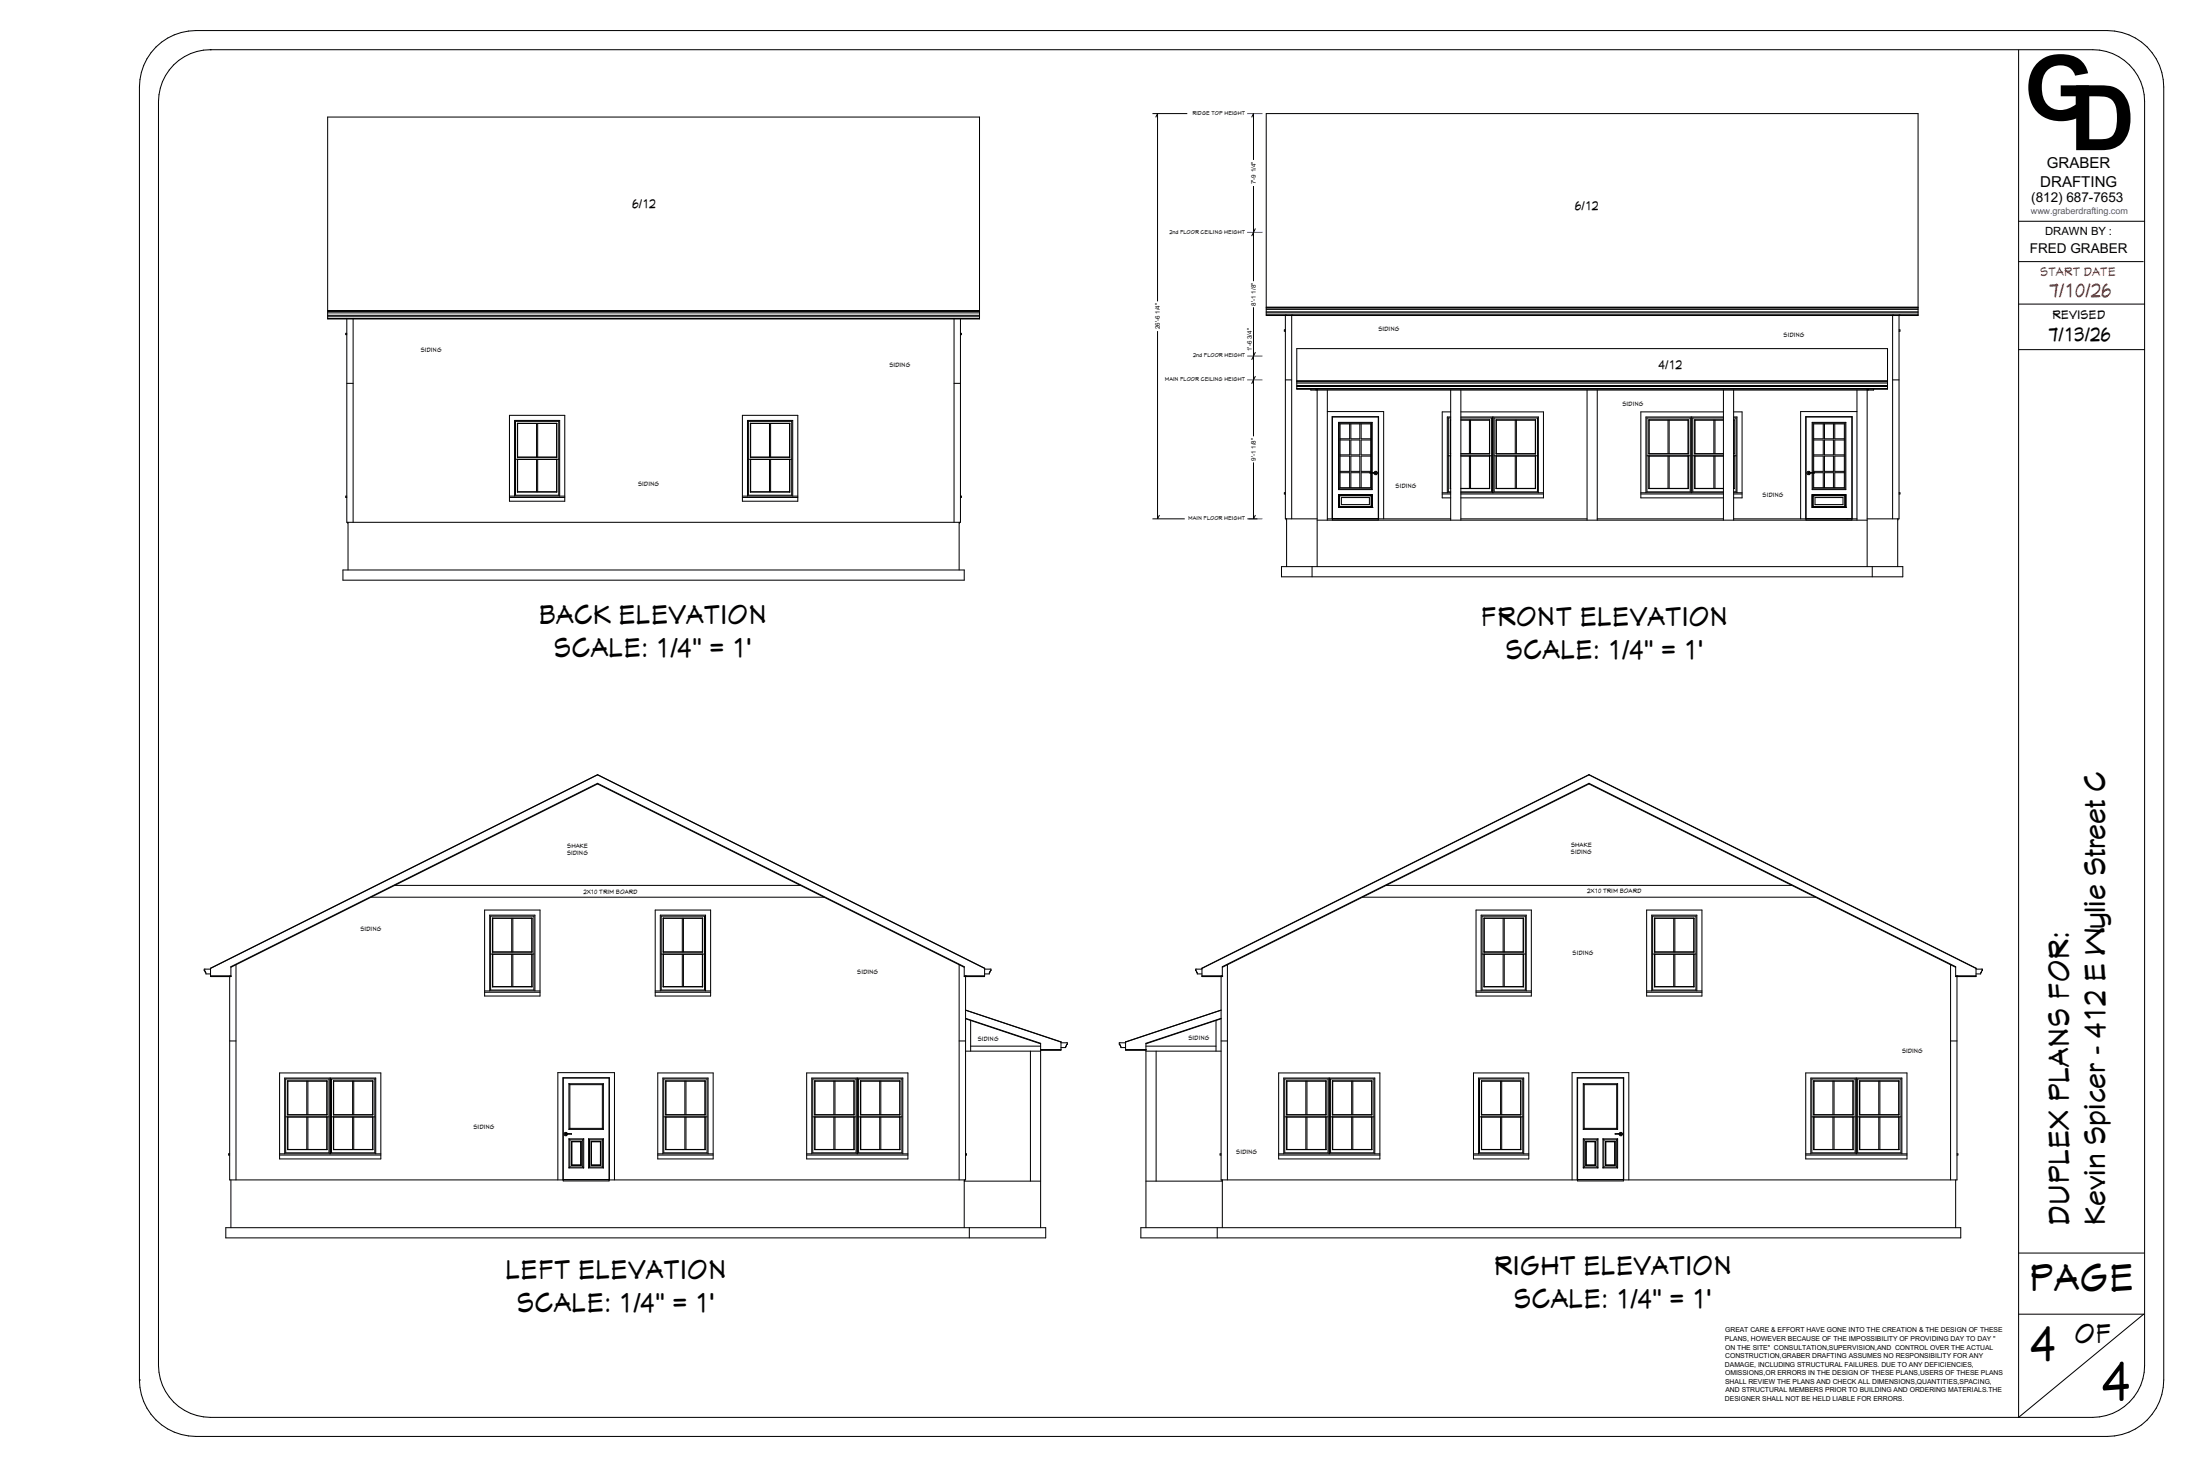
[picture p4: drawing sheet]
<svg xmlns="http://www.w3.org/2000/svg" width="914mm" height="610mm" viewBox="0 0 914 610" stroke-linecap="round" stroke-linejoin="round" font-family="sans-serif">
<g fill="none" stroke="#000" stroke-width=".42">
<path d="M64.8 19.6a23.5 23.5 0 0 1 16.6-6.9h794.5a23.4 23.4 0 0 1 23.4 23.5v537.2a23.4 23.4 0 0 1-23.4 23.5h-794.5a23.4 23.4 0 0 1-23.4-23.5v-537.2a23.5 23.5 0 0 1 6.8-16.6zM72.2 27a21.4 21.4 0 0 1 15.2-6.3h782.5a21.5 21.5 0 0 1 21.5 21.5v525.2a21.6 21.6 0 0 1-21.5 21.6h-782.5a21.6 21.6 0 0 1-21.5-21.6v-525.2a21.7 21.7 0 0 1 6.3-15.2zM839 20.8v568.2l52-42.9h-52M136.2 48.6h270.9v83.9h-270.9zM479 47.2h14.5M480.4 48.8l.7-1.6v78M520.2 48.8l.8-1.6v19.3M526.3 47.2h270.9v83.9h-270.9zM521 77.3v39.5M521.8 95l-1.6 3.1M839 91.9h52.4M839 108.7h51.8"/>
<path d="M136.2 130h270.9M136.2 131.4h270.9M136.2 129.1h270.9M136.2 129.4h270.9M136.2 132.3h270.9M136.2 131h270.9M144.1 132.5v84.5h255.1v-84.5M144.1 132.3h.1M144.1 138.5h-.4v.6h.4M146.8 132.3h.1M146.8 132.5v84.5M396.5 132.3h.1"/>
<path d="M396.5 132.5v84.5M399.2 138.5h.4v.6h-.4M399.2 132.3h.1M481.1 137.6v78l.8-1.6M521 127.7v53.6M526.3 130.9h270.9M526.3 129.6h270.9M526.3 127.7h270.9M526.3 128.6h270.9M526.3 130h270.9M526.3 128h270.9M534.2 131.1v84.5h13.3"/>
<path d="M534.2 137.1h-.4v.5h.4M536.9 131.1v84.5M786.6 131.1v84.5M789.3 131.1v84.5h-13.2M789.3 137.1h.4v.5h-.4M839 126.4h52.4M144.1 159.3h2.7M396.5 159.3h2.7M521.8 146.3l-1.6 3.2M521.8 156.3l-1.6 3.2M534.2 157.9h2.7M539 158.3h245.5"/>
<path d="M539 158.6h245.5M539 159.2h245.5M786.6 157.9h2.7M839 145.3h52.4M211.8 172.6h22.9v35.7h-22.9zM214.2 175.1h18v30.7h-18zM215.1 175.9l16.3 .1M215.1 175.9h16.3M215.1 175.9v14.1M223 176v13.9M223.5 176v13.9M231.4 176v13.9"/>
<path d="M231.4 175.9v14.1M231.4 175.9v.1M308.6 172.6h23v35.7h-23zM311.1 175.1h18v30.7h-18zM311.9 175.9v14.1M311.9 175.9h16.4M311.9 175.9l.1 .1M312 176v13.9M312 176h16.2M319.8 176v13.9M320.3 176v13.9M328.2 176v13.9"/>
<path d="M328.3 175.9v14.1M328.3 175.9l-.1 .1M539 160.6h245.5M539 160.2h245.5M539 161.5v.2h245.5v-16.8h-245.5v16.6h245.5M544.8 161.7v.4h233.9v-.4M546.9 161.7v.4M547.4 161.7v.4M547.5 161.7v73.8M551.7 171h23.4v44.6M551.7 162.1v54.1M553.8 173.3h19.1v42.8h-19.1z"/>
<path d="M561 176.1v6.2h-4M561.5 176.1v6.2h3.7v-6.2M565.7 176.1v6.2h4M602.8 174.5h.2M602.8 174.5v14.1M602.8 174.5l.1 .1M602.9 174.6h.1M602.9 174.6v13.9M603 171.2h-3.6v35.7h3.6M603 173.7h-1v30.7h1M603 173.3h-1.4v31.5M603 162.1v54.1"/>
<path d="M607.2 171.2h34.3v35.7h-34.3M607.2 173.3h32.2v31.5M607.2 173.7h12.8v30.7h-12.8M607.2 174.5h12M607.2 174.6h11.9M607.2 162.1v54.1M610.7 174.6v13.9M611.2 174.6v13.9M619.1 174.6v13.9M619.2 174.5v14.1M619.2 174.5l-.1 .1M620.4 173.3v31.5"/>
<path d="M620.6 173.3v31.5M621 173.7h18v30.7h-18zM621.8 174.5h16.4M621.8 174.5v14.1M621.8 174.5l.1 .1M621.9 174.6h16.2M621.9 174.6v13.9M629.8 174.6v13.9M630.3 174.6v13.9M638.1 174.6v13.9M638.2 174.5v14.1M638.2 174.5l-.1 .1"/>
<path d="M659.6 162.1v54.1M663.9 162.1v54.1M684.5 173.7h18v30.7h-18zM685.3 174.5v14.1M685.3 174.5h16.4M685.3 174.5l16.3 .1M693.3 174.6v13.9M693.8 174.6v13.9M701.6 174.6v13.9M701.7 174.5v14.1M701.7 174.5l-.1 .1M702.9 173.3v31.5"/>
<path d="M703.2 173.3v31.5M704.4 174.5h11.9M704.4 174.5v14.1M704.4 174.5l.1 .1M704.5 174.6h11.8M704.5 174.6v13.9M712.3 174.6v13.9M712.8 174.6v13.9M716.3 173.3h-32.2v31.5M716.3 171.2h-34.3v35.7h34.3M716.3 162.1v54.1M716.3 173.7h-12.7v30.7h12.7"/>
<path d="M720.6 171.2h3.5v35.7h-3.5M720.6 173.7h1v30.7h-1M720.6 174.5h.2M720.6 174.6h.1M720.6 162.1v54.1M720.6 173.3h1.4v31.5M720.7 174.6v13.9M720.8 174.5v14.1M720.8 174.5l-.1 .1M750.7 173.3h19v42.8h-19zM757.8 176.1v6.2h-4M758.3 176.1v6.2h3.7v-6.2"/>
<path d="M762.6 176.1v6.2h4M771.8 162.1v54.1M771.8 171h-23.4v44.6M776.1 161.7v73.8M776.6 161.7v.4M214.2 190.8h18M215.1 190h16.3M215.1 190.8v13.7M215.1 190.8v.1M223 190.9v13.4M223.5 190.9v13.4M231.4 189.9l-16.3 .1"/>
<path d="M231.4 189.9v.1M311.1 190.8h18M311.9 190h16.4M312 189.9h16.2M312 189.9l-.1 .1M319.8 190.9v13.4M320.3 190.9v13.4M328.2 189.9l.1 .1M521 192.2v23.4l.8-1.6M557 189.5h4v6.4h-4M557 182.8h4v6.2h-4M557 196.4h4v6.2"/>
<path d="M561.5 189.5h3.7v6.4h-3.7zM561.5 182.8h3.7v6.2h-3.7zM569.4 196.4h-3.7v6.2M569.4 196.4l2.5-.1 .2 .4-2.7-.1zM569.7 189.5h-4v6.4h4M569.7 196.4v-20.3h-12.7v26.5h12.7v-6M569.7 182.8h-4v6.2h4M570 196.4v-20.6h-13.4v27.3h13.4v-6.5M570.4 196.3v-20.8h-14.1v28h14.1v-6.9M571.1 196.3l.4-.4h.6l.4 .9-.4 .4h-.6l-.4-.6M602 189.4h1M602.8 188.6h.2"/>
<path d="M602.9 188.5h.1M602.9 189.5v13.4M602.9 188.5l-.1 .1M602.9 189.5l-.1 13.5M602.9 189.5h.1M607.2 188.5h11.9M607.2 188.6h12M607.2 189.4h12.8M607.2 189.5h11.9M610.7 189.5v13.4M611.2 189.5v13.4M619.1 189.5v13.4"/>
<path d="M619.1 188.5l.1 .1M619.1 189.5l.1 13.5M621 189.4h18M621.8 188.6h16.4M621.9 188.5h16.2M621.9 189.5l-.1 13.5M621.9 188.5l-.1 .1M621.9 189.5v13.4M621.9 189.5h16.2M629.8 189.5v13.4M630.3 189.5v13.4M638.1 189.5v13.4"/>
<path d="M638.1 189.5l.1 13.5M638.1 188.5l.1 .1M684.5 189.4h18M685.3 188.6h16.4M693.3 189.5v13.4M693.8 189.5v13.4M701.6 189.5l-16.3-.1v13.6M701.6 188.5l-16.3 .1M701.6 189.5l.1 13.5M701.6 189.5v13.4M701.6 188.5l.1 .1M703.6 189.4h12.7"/>
<path d="M704.4 188.6h11.9M704.5 188.5h11.8M704.5 189.5h11.8M704.5 189.5l-.1 13.5M704.5 189.5v13.4M704.5 188.5l-.1 .1M712.3 189.5v13.4M712.8 189.5v13.4M720.6 188.5h.1M720.6 188.6h.2M720.6 189.4h1M720.6 189.5h.1"/>
<path d="M720.7 189.5v13.4M720.7 189.5l.1 13.5M720.7 188.5l.1 .1M751.5 196.5l2.6-.1v.2l-2.5 .2zM752.4 196.3l-.4-.4h-.5l-.5 .4v.5l1 .4 .4-.6M753.2 196.3v-20.8h14v28h-14v-6.9M753.5 196.4v-20.6h13.4v27.3h-13.4v-6.5M753.8 189.5h4v6.4h-4M753.8 196.4v-20.3h12.8v26.5h-12.8v-6M753.8 182.8h4v6.2h-4M754.1 196.4h3.7v6.2M758.3 189.5h3.7v6.4h-3.7z"/>
<path d="M758.3 182.8h3.7v6.2h-3.7zM766.6 189.5h-4v6.4h4M766.6 182.8h-4v6.2h4M766.6 196.4h-4v6.2M144.1 206.2h-.4v.5h.4M144.5 217v.5M144.7 217v19.9M211.8 206.2h22.9M211.8 206.7h22.9M213.9 206.2v-31.5h18.7v31.5M215.1 204.5h16.3M231.4 204.3l-16.3 .2"/>
<path d="M231.4 204.3v-13.5v13.7M231.4 204.3v.2M308.6 206.2h23M308.6 206.7h23M310.7 206.2v-31.5h18.8v31.5M311.9 204.5h16.4M312 204.3h16.2M312 204.3l-.1-13.5v13.7M312 204.3l-.1 .2M328.2 204.3l.1-13.5v13.7M328.2 204.3l.1 .2M398.7 217v19.9"/>
<path d="M398.8 217v.5M399.2 206.2h.4v.5h-.4M479 215.6h13.4M518.9 215.6h3.7M534.2 204.8h-.4v.5h.4M534.6 215.6v.5M534.8 215.6v19.9M547.5 216.2h228.6M551.7 215.6h2.1M553.7 215.6v-42.5h19.3v42.5M553.8 215.5h19.1M556.3 205.6h14.1v5.3h-14.1z"/>
<path d="M556.4 210.8v-5.1h13.9v5.1M556.6 205.9h13.5v4.7h-13.5zM556.8 206h13.1v4.4h-13.1zM557.5 206.8h11.7v2.9h-11.7zM561.5 202.6v-6.2h3.7v6.2M572.9 215.6h30.1M599.4 205.3h3.6M599.4 204.8h3.6M602.8 203h.2M602.9 202.9h.1M602.9 202.9l-.1 .1M607.2 215.6h52.4"/>
<path d="M607.2 205.3h34.3M607.2 204.8h34.3M607.2 203h12M607.2 202.9h11.9M619.1 202.9l.1 .1M621.8 203h16.4M621.9 202.9h16.2M621.9 202.9l-.1 .1M638.1 202.9l.1 .1M663.9 215.6h52.4M682 205.3h34.3M682 204.8h34.3"/>
<path d="M685.3 203h16.4M701.6 202.9l-16.3 .1M701.6 202.9l.1 .1M704.4 203h11.9M704.5 202.9h11.8M704.5 202.9l-.1 .1M720.6 215.6h30.1M720.6 205.3h3.5M720.6 204.8h3.5M720.6 203h.2M720.6 202.9h.1M720.7 202.9l.1 .1"/>
<path d="M750.5 215.6v-42.5h19.3v42.5M750.7 215.5h19M753.2 205.6h14v5.3h-14zM753.3 205.7h13.8M753.5 205.9h13.4v4.7h-13.4zM753.6 206h13.1v4.4h-13.1zM754.4 206.8h11.6v2.9h-11.6zM758.3 202.6v-6.2h3.7v6.2M769.7 215.6h2.1M788.8 215.6v19.9M788.9 215.6v.5M789.3 204.8h.4v.5h-.4"/>
<path d="M142.5 236.9h258.3v4.2h-258.3zM532.6 235.5h258.3v4.2h-258.3zM545.3 235.5v4.2M778.2 235.5v4.2M248.4 322l160.8 80.4M660.4 322l-160.8 80.4M154.2 372.8h188.4M164 367.9h168.7M201.4 378.2h23.1v35.7h-23.1zM272.3 378.2h23.1v35.7h-23.1zM566.3 372.8h188.3M576.1 367.9h168.7"/>
<path d="M613.5 378.2h23v35.7h-23zM684.4 378.2h23v35.7h-23zM203.9 380.7h18v30.7h-18zM203.9 396.5h18M204.7 381.5h16.4M204.7 395.6h16.4M204.7 381.5l.1 14.1M204.7 381.5v14.1M204.8 395.6h16.2M204.8 396.5h16.2M204.8 396.5v13.5M204.8 396.5l-.1 13.6"/>
<path d="M204.8 395.6h-.1M212.7 381.6v14M212.7 396.5v13.5M213.1 381.6v14M213.1 396.5v13.5M221 396.5l.1 13.6M221 396.5v13.5M221 395.6h.1M221.1 381.5v14.1M221.1 381.5l-.1 14.1M274.8 380.7h18v30.7h-18zM274.8 396.5h18"/>
<path d="M275.6 381.5h16.5M275.6 395.6h16.5M275.6 381.5v14.1M275.6 381.5l.1 .1M283.6 381.6v14M283.6 396.5v13.5M284.1 381.6v14M284.1 396.5v13.5M291.9 395.6h-16.3M291.9 396.5h-16.3v13.6M291.9 396.5l.2 13.6M291.9 396.5v13.5"/>
<path d="M291.9 395.6h.2M292.1 381.5v14.1M292.1 381.5l-.2 14.1M616 380.7h18v30.7h-18zM616 396.5h18M616.8 381.5v14.1M616.8 381.5l.1 14.1M616.8 381.5h16.4M616.8 395.6h16.4M616.9 396.5l-.1 13.6M616.9 395.6h16.2M616.9 396.5v13.5"/>
<path d="M616.9 395.6h-.1M616.9 396.5h16.2M624.8 381.6v14M624.8 396.5v13.5M625.2 381.6v14M625.2 396.5v13.5M633.1 396.5v13.5M633.1 396.5l.1 13.6M633.1 395.6h.1M633.2 381.5l-.1 14.1M633.2 381.5v14.1M686.9 380.7h18v30.7h-18z"/>
<path d="M686.9 396.5h18M687.7 381.5l.1 14.1M687.7 381.5h16.4M687.7 395.6h16.4M687.7 381.5v14.1M687.8 396.5v13.5M687.8 395.6h16.2M687.8 396.5h16.2M687.8 396.5l-.1 13.6M687.8 395.6h-.1M695.7 381.6v14M695.7 396.5v13.5"/>
<path d="M696.1 381.6v14M696.1 396.5v13.5M704 396.5l.1 13.6M704 396.5v13.5M704 395.6h.1M704.1 381.5v14.1M704.1 381.5l-.1 14.1M84.9 403.3h.1M84.9 403.3l.7 1.4h1.9M87.5 402.7h-2.6v.6M87.5 402.3v3.3h8.5M87.5 402.4l160.9-80.5 160.8 80.5"/>
<path d="M95.5 405.8v84.5h138.6M96 402l152.4-76.2 152.4 76.2M98.1 400.9v89.4M201.4 411.8h23.1M201.4 412.3h23.1M203.5 411.8v-31.5h18.8v31.5M204.7 410.1h16.4M204.8 410h16.2M204.8 410l-.1 .1M221 410l.1 .1M272.3 411.8h23.1M272.3 412.3h23.1"/>
<path d="M274.4 411.8v-31.5h18.8v31.5M275.6 410.1h16.5M291.9 410l-16.3 .1M291.9 410l.2 .1M398.7 400.9v89.4M400.8 405.6h8.4M401.3 405.8v84.5h-148.1M401.3 419.7l39.7 13.2M401.3 419.8l39.7 13.2M409.2 402.4v3.4h-8.4v-4.1l-152.4-76.2-152.4 76.2v4.1h-8.5v-.2M409.2 402.7h2.7l-.7 2h-2M497 403.3h.1"/>
<path d="M497 403.3l.6 1.4h2M497.4 403.8v.1M499.6 402.4v3.4h8.4v-4.1l152.4-76.2 152.4 76.2v4.1h8.5v-3.4M499.6 402.7h-2.6v.6M499.6 405.6h8.4M499.6 402.4l160.8-80.5 160.9 80.5M507.5 405.8v84.5h148.2M507.5 419.7l-39.7 13.2M507.5 419.8l-39.7 13.2M508 402l152.4-76.2 152.4 76.2M510.2 400.9v89.4M613.5 411.8h23"/>
<path d="M613.5 412.3h23M615.6 411.8v-31.5h18.8v31.5M616.8 410.1h16.4M616.9 410h16.2M616.9 410l-.1 .1M633.1 410l.1 .1M684.4 411.8h23M684.4 412.3h23M686.5 411.8v-31.5h18.8v31.5M687.7 410.1h16.4M687.8 410h16.2M687.8 410l-.1 .1"/>
<path d="M704 410l.1 .1M810.7 400.9v89.4M812.8 405.6h8.5M813.4 405.8v84.5h-138.6M821.3 402.7h2.7l-.7 2h-2M821.4 402.3l-.1 .1M95.5 432.6h2.6M398.7 432.6h2.6M401.3 436.8h31.2M401.3 423.2l31.2 10.3v76.7M401.3 423.3l31.2 10.4M403.4 434.7h29.1"/>
<path d="M403.4 424.1v12.7M428.3 436.8v54M432.5 436.2h8.5M441 433.3h2.7l-.8 2h-1.9M441 433l-.1 3.4h-8.4M441 432.9v.1M465.2 433.9h.1M465.2 433.9l.7 1.4h1.9M465.6 434.4v.1M467.8 433.3h-2.6v.6M467.8 432.9v3.3h8.5M467.9 436.2v.2h8.4"/>
<path d="M476.3 434.7h29.1M476.3 436.8h31.2M480.5 436.8v54M505.4 424.1v12.7M507.5 432.6h2.7M507.5 423.2l-31.2 10.3v76.7M507.5 423.3l-31.2 10.4M810.7 432.6h2.7M116.2 445.9h42.1v35.7h-42.1zM118.7 448.4h18v30.6h-18zM119.5 449.2h16.4M119.5 449.2h.1"/>
<path d="M119.5 449.2v14.1M127.5 449.2v14M128 449.2v14M135.9 449.2l-.1 14M135.9 449.2v14.1M137.1 448v31.5M137.4 448v31.5M137.8 448.4h18v30.6h-18zM138.6 449.2h16.4M138.6 449.2l.1 14M138.6 449.2v14.1M146.6 449.2v14"/>
<path d="M147 449.2v14M155 449.2l-.1 14M155 449.2v14.1M234.1 448h19.1v42.7h-19.1zM236.5 450.3h14.3M236.5 450.3l.4 .4M236.5 450.3v19M236.9 450.7h13.5M236.9 450.7v18.2M250.4 450.7v18.2M250.8 450.3l-.4 .4M250.8 450.3v19"/>
<path d="M273.4 445.9h23v35.7h-23zM275.9 448.4h18v30.6h-18zM276.7 449.2h16.4M276.7 449.2v14.1M276.7 449.2l.1 14M284.6 449.2v14M285.1 449.2v14M293.1 449.2v14.1M293.1 449.2l-.1 14M335.3 445.9h42.1v35.7h-42.1zM337.8 448.4h18v30.6h-18zM338.6 449.2h16.4"/>
<path d="M338.6 449.2l.1 14M338.6 449.2v14.1M346.6 449.2v14M347 449.2v14M355 449.2v14.1M355 449.2l-.1 14M356.2 448v31.5M356.4 448v31.5M356.9 448.4h18v30.6h-18zM357.7 449.2h16.4M357.7 449.2v14.1M357.7 449.2l.1 14"/>
<path d="M365.6 449.2v14M366.1 449.2v14M374.1 449.2l-.1 14M374.1 449.2v14.1M531.5 445.9h42v35.7h-42zM534 448.4h18v30.6h-18zM534.8 449.2v14.1M534.8 449.2h16.4M534.8 449.2l.1 14M542.8 449.2v14M543.2 449.2v14M551.2 449.2l-.1 14"/>
<path d="M551.2 449.2v14.1M552.4 448v31.5M552.6 448v31.5M553 448.4h18v30.6h-18zM553.8 449.2v14.1M553.8 449.2h16.4M553.8 449.2l.1 14M561.8 449.2v14M562.3 449.2v14M570.2 449.2v14.1M570.2 449.2l-.1 14M612.4 445.9h23v35.7h-23z"/>
<path d="M614.9 448.4h18v30.6h-18zM615.7 449.2h16.4M615.7 449.2l.1 14M615.7 449.2v14.1M623.7 449.2v14M624.2 449.2v14M632.1 449.2v14.1M632.1 449.2h-.1M655.7 448h19.1v42.7h-19.1zM658.1 450.3v19M658.1 450.3l.4 .4M658.1 450.3h14.2"/>
<path d="M658.5 450.7v18.2M658.5 450.7h13.5M672 450.7v18.2M672.3 450.3v19M672.3 450.3l-.3 .4M750.5 445.9h42.1v35.7h-42.1zM753.1 448.4h18v30.6h-18zM753.8 449.2v14.1M753.8 449.2l.2 14M753.8 449.2h16.5M761.8 449.2v14M762.3 449.2v14"/>
<path d="M770.3 449.2v14.1M770.3 449.2l-.2 14M771.4 448v31.5M771.7 448v31.5M772.1 448.4h18v30.6h-18zM772.9 449.2l.1 14M772.9 449.2v14.1M772.9 449.2h16.4M780.9 449.2v14M781.3 449.2v14M789.3 449.2v14.1M789.3 449.2l-.1 14"/>
<path d="M95.5 479.5h-.5v.5h.5M116.2 480h42.1M116.2 479.5h42.1M118.3 479.5v-31.5h37.9v31.5M118.7 464.1h18M119.5 477.7h16.4M119.5 463.3h16.4M127.5 464.2v13.4M128 464.2v13.4M135.8 477.6l-16.3 .1M135.8 463.2l-16.3 .1M135.8 464.2l-16.3-.1v13.6"/>
<path d="M135.8 464.2v13.4M135.8 477.6l.1 .1M135.8 464.2l.1 13.5M135.8 463.2l.1 .1M137.8 464.1h18M138.6 477.7h16.4M138.6 463.3h16.4M138.7 477.6h16.2M138.7 463.2h16.2M138.7 464.2h16.2M138.7 477.6l-.1 .1M138.7 464.2v13.4"/>
<path d="M138.7 464.2l-.1 13.5M138.7 463.2l-.1 .1M146.6 464.2v13.4M147 464.2v13.4M154.9 464.2v13.4M154.9 477.6l.1 .1M154.9 464.2l.1 13.5M154.9 463.2l.1 .1M234.9 471.1h2.6v.2l-2.5 .2zM235.8 471l-.4-.4h-.5l-.4 .4v.5l.4 .4h.5l.4-.6M236.5 473.2h6.1M236.5 469.3h14.3"/>
<path d="M236.5 473.2v12.1M236.5 473.2l.4 .5M236.9 473.7h5.3M236.9 468.9h13.5M236.9 473.7v11.2M236.9 468.9l-.4 .4M237.5 474.3h4.1v10h-4.1zM241.4 474.4h-3.8v9.8l3.8-.1M241.4 474.4v9.7M242.2 473.7v11.2M242.6 473.2v12.1M242.6 473.2l-.4 .5"/>
<path d="M244.6 473.2h6.2M244.6 473.2v12.1M244.6 473.2l.4 .5M245 473.7h5.4M245 473.7v11.2M245.7 474.3h4v10h-4M245.7 474.3v10M245.8 474.4h.1M245.8 474.4h3.8v9.8l-3.8-.1M245.8 474.4v9.7M250.4 473.7v11.2M250.4 468.9l.4 .4"/>
<path d="M250.8 473.2v12.1M250.8 473.2l-.4 .5M273.4 480h23M273.4 479.5h23M275.5 479.5v-31.5h18.8v31.5M275.9 464.1h18M276.7 477.7h16.4M276.7 463.3h16.4M276.8 477.6h16.2M276.8 463.2h16.2M276.8 464.2h16.2M276.8 464.2l-.1 13.5"/>
<path d="M276.8 477.6l-.1 .1M276.8 464.2v13.4M276.8 463.2l-.1 .1M284.6 464.2v13.4M285.1 464.2v13.4M293 477.6l.1 .1M293 464.2l.1 13.5M293 464.2v13.4M293 463.2l.1 .1M335.3 480h42.1M335.3 479.5h42.1M337.4 479.5v-31.5h37.8v31.5"/>
<path d="M337.8 464.1h18M338.6 477.7h16.4M338.6 463.3h16.4M338.7 477.6h16.2M338.7 463.2h16.2M338.7 464.2h16.2M338.7 464.2v13.4M338.7 464.2l-.1 13.5M338.7 463.2l-.1 .1M338.7 477.6l-.1 .1M346.6 464.2v13.4M347 464.2v13.4"/>
<path d="M354.9 464.2l.1 13.5M354.9 464.2v13.4M354.9 463.2l.1 .1M354.9 477.6l.1 .1M356.9 464.1h18M357.7 477.7h16.4M357.7 463.3h16.4M357.8 477.6h16.2M357.8 463.2h16.2M357.8 464.2h16.2M357.8 464.2l-.1 13.5M357.8 464.2v13.4"/>
<path d="M357.8 463.2l-.1 .1M357.8 477.6l-.1 .1M365.6 464.2v13.4M366.1 464.2v13.4M374 464.2v13.4M374 464.2l.1 13.5M374 463.2l.1 .1M374 477.6l.1 .1M401.3 479.5h.4v.5h-.4M507.5 479.5h-.4v.5h.4M531.5 480h42M531.5 479.5h42"/>
<path d="M533.6 479.5v-31.5h37.8v31.5M534 464.1h18M534.8 477.7h16.4M534.8 463.3h16.4M534.9 464.2l-.1 13.5M534.9 477.6h16.2M534.9 463.2h16.2M534.9 464.2h16.2M534.9 464.2v13.4M534.9 463.2l-.1 .1M534.9 477.6l-.1 .1M542.8 464.2v13.4"/>
<path d="M543.2 464.2v13.4M551.1 464.2v13.4M551.1 464.2l.1 13.5M551.1 463.2l.1 .1M551.1 477.6l.1 .1M553 464.1h18M553.8 477.7h16.4M553.8 463.3h16.4M553.9 464.2l-.1 13.5M553.9 477.6h16.2M553.9 463.2h16.2M553.9 464.2h16.2"/>
<path d="M553.9 464.2v13.4M553.9 463.2l-.1 .1M553.9 477.6l-.1 .1M561.8 464.2v13.4M562.3 464.2v13.4M570.1 464.2l.1 13.5M570.1 464.2v13.4M570.1 463.2l.1 .1M570.1 477.6l.1 .1M612.4 480h23M612.4 479.5h23M614.6 479.5v-31.5h18.7v31.5"/>
<path d="M614.9 464.1h18M615.7 477.7h16.4M615.7 463.3h16.4M615.8 477.6l16.3 .1M615.8 463.2l16.3 .1M615.8 464.2l16.3-.1v13.6M615.8 464.2v13.4M615.8 464.2l-.1 13.5M615.8 477.6l-.1 .1M615.8 463.2l-.1 .1M623.7 464.2v13.4M624.2 464.2v13.4"/>
<path d="M658.1 473.2h6.1M658.1 473.2v12.1M658.1 473.2l.4 .5M658.1 469.3h14.2M658.5 473.7v11.2M658.5 473.7h5.3M658.5 468.9h13.5M658.5 468.9l-.4 .4M659.1 474.3h4v10h-4zM659.3 474.4h3.7M659.3 474.4v9.7M663 474.4v9.7"/>
<path d="M663.8 473.7v11.2M664.2 473.2v12.1M664.2 473.2l-.4 .5M666.2 473.2h6.1M666.2 473.2v12.1M666.2 473.2l.4 .5M666.6 473.7v11.2M666.6 473.7h5.4M667.3 474.3v10M667.3 474.3h4M667.3 474.4h.1M667.4 474.4v9.7"/>
<path d="M667.4 474.4h3.8M671.2 474.4v9.7M671.2 474.4h.1M671.3 474.3v10M671.3 471.1l2.5-.1 .1 .3h-2.6zM672 473.7v11.2M672 468.9l.3 .4M672.3 473.2l-.3 .5M672.3 473.2v12.1M673 471l.4-.4h.5l.4 .4v.5l-.4 .4h-.5l-.4-.6M750.5 480h42.1M750.5 479.5h42.1"/>
<path d="M752.6 479.5v-31.5h37.9v31.5M753.1 464.1h18M753.8 477.7h16.5M753.8 463.3h16.5M754 464.2l-.2 13.5M754 477.6h16.1M754 464.2v13.4M754 477.6l-.2 .1M754 463.2h16.1M754 463.2l-.2 .1M754 464.2h16.1M761.8 464.2v13.4"/>
<path d="M762.3 464.2v13.4M770.1 477.6l.2 .1M770.1 464.2l.2 13.5M770.1 464.2v13.4M770.1 463.2l.2 .1M772.1 464.1h18M772.9 477.7h16.4M772.9 463.3h16.4M773 477.6h16.2M773 464.2v13.4M773 477.6l-.1 .1M773 464.2l-.1 13.5"/>
<path d="M773 463.2h16.2M773 463.2l-.1 .1M773 464.2h16.2M780.9 464.2v13.4M781.3 464.2v13.4M789.2 464.2l.1 13.5M789.2 477.6l.1 .1M789.2 464.2v13.4M789.2 463.2l.1 .1M813.4 479.5h.4v.5h-.4M96 490.3v19.9M231.9 490.3v-44.6h23.5v44.6"/>
<path d="M234 490.3v-42.5h19.3v42.5M234.1 490.2h19.1M236.5 485.3h6.1M236.9 484.9h5.3M236.9 484.9l-.4 .4M242.2 484.9l.4 .4M244.6 485.3h6.2M245 484.9h5.4M245 484.9l-.4 .4M245.8 484.1v.1M250.4 484.9l.4 .4M400.8 490.3v19.9"/>
<path d="M400.8 490.8h31.7M400.9 490.3v.4M476.3 490.8h31.7M507.9 490.3v.4M508 490.3v19.9M653.4 490.3v-44.6h23.6v44.6M655.5 490.3v-42.5h19.4v42.5M655.7 490.2h19.1M658.1 485.3h6.1M658.5 484.9l-.4 .4M658.5 484.9h5.3M659.3 484.1h3.7"/>
<path d="M663.8 484.9l.4 .4M666.2 485.3h6.1M666.6 484.9l-.4 .4M666.6 484.9h5.4M667.3 484.3h4M667.4 484.1h3.8M667.4 484.1l-.1 .1M671.2 484.1v.1M672 484.9l.3 .4M812.8 490.3v19.9M93.9 510.2h340.7v4.2h-340.7zM402.9 510.2v4.2"/>
<path d="M474.2 510.2h340.8v4.2h-340.8zM505.9 510.2v4.2M839 520.7h52.2"/>
</g>
<g fill="#000">
<circle cx="87.4" cy="20.7" r=".21"/>
<circle cx="534.2" cy="130.9" r=".21"/>
<circle cx="536.9" cy="130.9" r=".21"/>
<circle cx="786.6" cy="130.9" r=".21"/>
<circle cx="789.3" cy="130.9" r=".21"/>
<circle cx="547.5" cy="161.5" r=".21"/>
<circle cx="776.1" cy="161.5" r=".21"/>
<circle cx="555.9" cy="215.5" r=".21"/>
<circle cx="569.9" cy="206" r=".21"/>
<circle cx="569.9" cy="210.4" r=".21"/>
<circle cx="570.3" cy="210.8" r=".21"/>
<circle cx="753.7" cy="206" r=".21"/>
<circle cx="766.7" cy="206" r=".21"/>
<circle cx="766.7" cy="210.4" r=".21"/>
<circle cx="767.1" cy="210.8" r=".21"/>
<circle cx="767.6" cy="215.5" r=".21"/>
<circle cx="95.5" cy="405.6" r=".21"/>
<circle cx="95.8" cy="405.6" r=".21"/>
<circle cx="401" cy="405.6" r=".21"/>
<circle cx="401.3" cy="405.6" r=".21"/>
<circle cx="507.5" cy="405.6" r=".21"/>
<circle cx="507.8" cy="405.6" r=".21"/>
<circle cx="813.1" cy="405.6" r=".21"/>
<circle cx="813.4" cy="405.6" r=".21"/>
<circle cx="432.7" cy="436.2" r=".21"/>
<circle cx="476.1" cy="436.2" r=".21"/>
<circle cx="58" cy="573.4" r=".21"/>
</g>
<path d="M518.4 47.2h6.3M518.4 96.6h6.3M518.4 157.9h6.3M518.4 148h6.3M518.4 215.6h6.3" fill="none" stroke="#00f" stroke-width=".42"/>
<g fill="#fff">
<path d="M847.9 93.4h31.9v6h-31.9z" fill-rule="evenodd"/>
<path d="M842.7 64h42.7v15.8h-42.7z" fill-rule="evenodd"/>
</g>
<g font-size="37.6">
<text x="841.2" y="49.9">G</text>
<text x="860.2" y="62.4">D</text>
</g>
<text font-size="22" x="873.7" y="581.5">4</text>
<text font-size="19.6" x="844" y="564.9">4</text>
<text font-size="15.7" x="843.3" y="536.3">PAGE</text>
<g font-size="11.9">
<text x="860" y="509.4" transform="rotate(-90 860 509.4)">DUPLEX PLANS FOR:</text>
<text x="874.9" y="509.1" transform="rotate(-90 874.9 509.1)">Kevin Spicer - 412 E Wylie Street C</text>
</g>
<g font-size="11">
<text x="223.8" y="259.2">BACK ELEVATION</text>
<text x="615.4" y="260">FRONT ELEVATION</text>
<text x="230.2" y="273">SCALE: 1/4&quot; = 1'</text>
<text x="625.8" y="273.8">SCALE: 1/4&quot; = 1'</text>
<text x="210.1" y="531.3">LEFT ELEVATION</text>
<text x="620.7" y="530">RIGHT ELEVATION</text>
<text x="214.8" y="545.1">SCALE: 1/4&quot; = 1'</text>
<text x="629.2" y="543.7">SCALE: 1/4&quot; = 1'</text>
<text x="862.3" y="558.1">OF</text>
</g>
<text font-size="7.8" fill="#f00" x="851.5" y="123.4">7/10/26</text>
<text font-size="7.8" x="851.2" y="141.9">7/13/26</text>
<g font-size="6.3">
<text x="850.8" y="69.7">GRABER</text>
<text x="848" y="77.6">DRAFTING</text>
</g>
<g font-size="5.6">
<text x="844.3" y="83.9">(812) 687-7653</text>
<text x="843.7" y="105.3">FRED GRABER</text>
</g>
<g font-size="5.1">
<text x="262.8" y="86.5">6/12</text>
<text x="654.6" y="87.2">6/12</text>
<text x="689.3" y="153.2">4/12</text>
</g>
<text font-size="5" fill="#f00" x="848" y="114.6">START DATE</text>
<text font-size="5" x="852.9" y="132.4">REVISED</text>
<text font-size="4.7" x="850" y="97.7">DRAWN BY :</text>
<text font-size="3.8" fill="#00f" x="844.1" y="88.9">www.graberdrafting.com</text>
<g font-size="2.8">
<text x="717" y="557.2">PLANS, HOWEVER BECAUSE OF THE IMPOSSIBILITY OF PROVIDING DAY TO DAY &quot;</text>
<text x="717" y="553.7">GREAT CARE &amp; EFFORT HAVE GONE INTO THE CREATION &amp; THE DESIGN OF THESE</text>
<text x="717" y="560.8">ON THE SITE&quot; CONSULTATION,SUPERVISION,AND CONTROL OVER THE ACTUAL</text>
<text x="717" y="567.9">DAMAGE, INCLUDING STRUCTURAL FAILURES. DUE TO ANY DEFICIENCIES,</text>
<text x="717" y="564.3">CONSTRUCTION,GRABER DRAFTING ASSUMES NO RESPONSIBILITY FOR ANY</text>
<text x="717" y="571.4">OMISSIONS,OR ERRORS IN THE DESIGN OF THESE PLANS,USERS OF THESE PLANS</text>
<text x="717" y="574.9">SHALL REVIEW THE PLANS AND CHECK ALL DIMENSIONS,QUANTITIES,SPACING,</text>
<text x="717.2" y="578.5">AND STRUCTURAL MEMBERS PRIOR TO BUILDING AND ORDERING MATERIALS.THE</text>
<text x="717" y="582">DESIGNER SHALL NOT BE HELD LIABLE FOR ERRORS.</text>
</g>
<g font-size="2.6">
<text x="521.9" y="71.6" transform="rotate(-90 521.9 71.6)">1/4&quot;</text>
<text x="521.9" y="76.6" transform="rotate(-90 521.9 76.6)">7'-9</text>
<text x="521.9" y="122" transform="rotate(-90 521.9 122)">1/8&quot;</text>
<text x="482" y="130.4" transform="rotate(-90 482 130.4)">1/4&quot;</text>
<text x="521.9" y="127" transform="rotate(-90 521.9 127)">8'-1</text>
<text x="482" y="136.8" transform="rotate(-90 482 136.8)">26'-6</text>
<text x="520.3" y="140.9" transform="rotate(-90 520.3 140.9)">3/4&quot;</text>
<text x="520.3" y="145.9" transform="rotate(-90 520.3 145.9)">1'-6</text>
<text x="521.9" y="191.5" transform="rotate(-90 521.9 191.5)">9'-1</text>
<text x="521.9" y="186.5" transform="rotate(-90 521.9 186.5)">1/8&quot;</text>
</g>
<g font-size="2.5">
<text x="572.9" y="137.4">SIDING</text>
<text x="741.3" y="139.9">SIDING</text>
<text x="174.9" y="146.2">SIDING</text>
<text x="369.7" y="152.5">SIDING</text>
<text x="674.4" y="168.9">SIDING</text>
<text x="265.3" y="201.9">SIDING</text>
<text x="580.1" y="203">SIDING</text>
<text x="732.6" y="206.4">SIDING</text>
<text x="235.8" y="352.4">SHAKE</text>
<text x="653" y="352">SHAKE</text>
<text x="235.7" y="355.3">SIDING</text>
<text x="652.9" y="354.9">SIDING</text>
<text x="242.5" y="371.6">2X10 TRIM BOARD</text>
<text x="659.7" y="371.2">2X10 TRIM BOARD</text>
<text x="149.8" y="387">SIDING</text>
<text x="653.7" y="396.9">SIDING</text>
<text x="356.3" y="404.8">SIDING</text>
<text x="406.4" y="432.5">SIDING</text>
<text x="494" y="432.2">SIDING</text>
<text x="790.6" y="437.7">SIDING</text>
<text x="196.8" y="469.2">SIDING</text>
<text x="513.8" y="479.4">SIDING</text>
</g>
<g font-size="2.3">
<text x="495.6" y="47.9">RIDGE TOP HEIGHT</text>
<text x="486" y="97.4">2nd FLOOR CEILING HEIGHT</text>
<text x="495.9" y="148.5">2nd FLOOR HEIGHT</text>
<text x="484.2" y="158.2">MAIN FLOOR CEILING HEIGHT</text>
<text x="493.9" y="216.2">MAIN FLOOR HEIGHT</text>
</g>
</svg>
